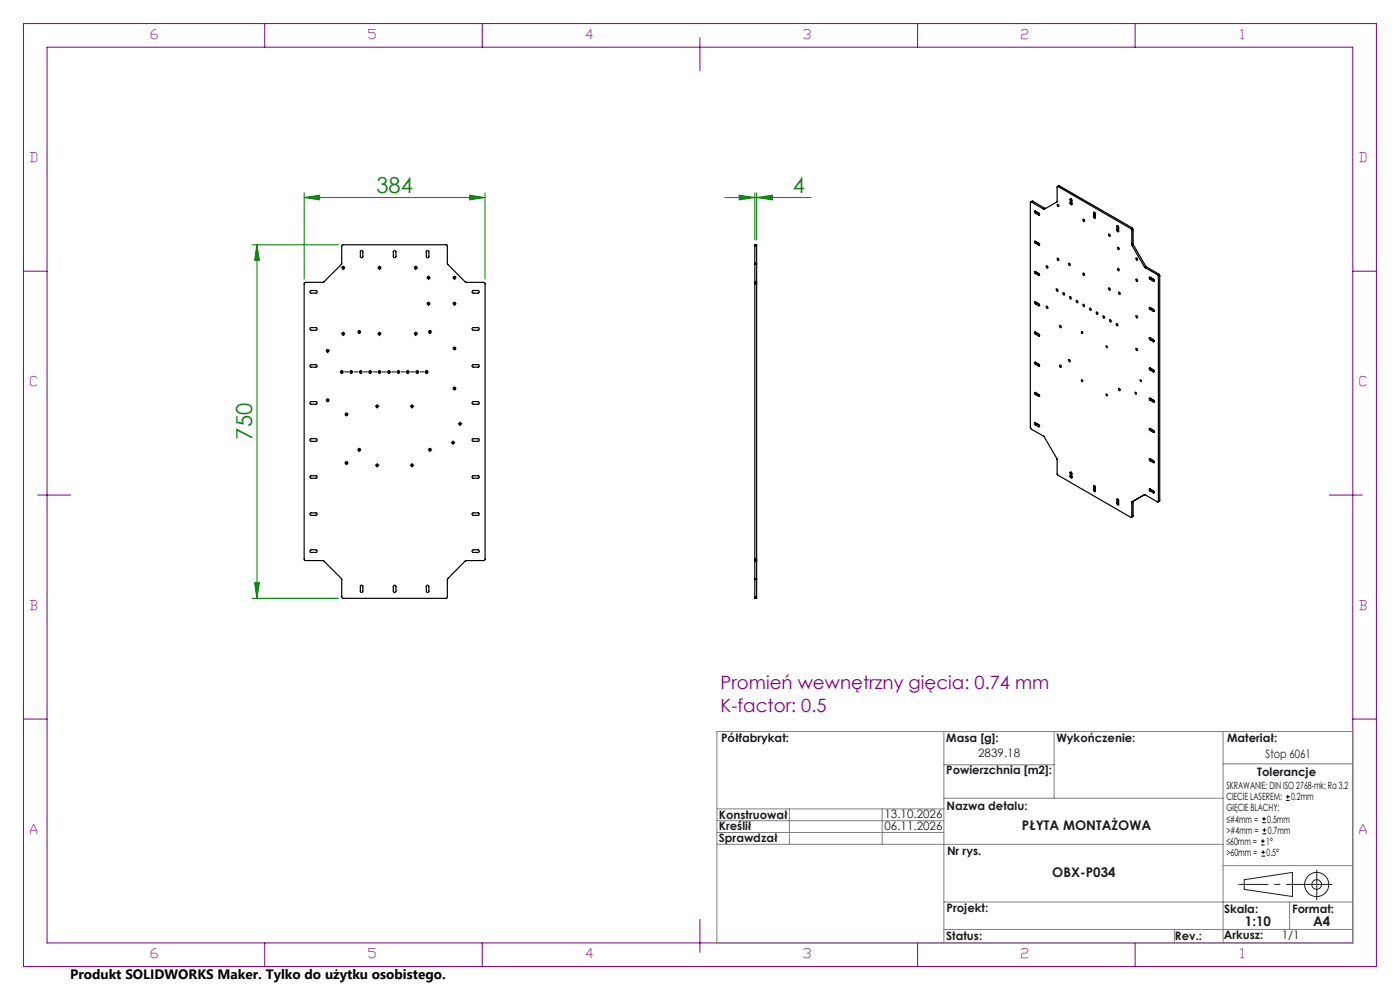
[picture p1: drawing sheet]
<svg xmlns="http://www.w3.org/2000/svg" width="297mm" height="210mm" viewBox="0 0 297 210" stroke-linecap="round" stroke-linejoin="round" font-family="sans-serif">
<g fill="none" stroke="#000" stroke-width=".25">
<path d="M224.5 39.6h-.2l-.1 3.2-2.8 1.6M224.5 39.6l15.4 8.9M224.8 39.4l-.5 .2M224.8 39.4l-.3 .2M224.8 39.4l15.4 8.9M64.6 60l4-.1 3.9-3.9v-3.8l.2-.3h22l.2 .2 .1 4 3.7 3.7 4 .1 .2 .1v58.7l-.2 .2h-3.9l-3.8 3.8-.1 4-.2 .2h-21.9l-.3-.3v-3.8l-3.9-3.9h-3.9l-.2-.2zM76.4 53.3l.3-.2 .3 .2v1.1a.27 .27 0 0 1-.3 .3 .27 .27 0 0 1-.3-.3zM83.5 53.2l.2-.1 .3 .2v1.1a.28 .28 0 0 1-.3 .3 .28 .28 0 0 1-.3-.3zM90.5 53.3l.2-.2 .2 .2 .1 1.1a.27 .27 0 0 1-.3 .3 .27 .27 0 0 1-.2-.3zM160.1 59.9v.3M160.1 59.8v.1M160.1 55.9v.2"/>
<path d="M160.1 52.2v-.3h.4v.3M160.1 59.9h.4M160.1 52.2v3.7M160.1 56.1v3.7M160.1 59.8h.4M160.1 56.1h.4M160.1 55.9h.4M160.1 52.2h.4M160.5 59.9v.3M160.5 59.8v.1M160.5 55.9v.2M160.5 52.2v3.7"/>
<path d="M160.5 56.1v3.7M218.8 42.9h-.2v47.8l.2 .3 2.7 1.6 2.7 4.7 .1 3.3 .1 .2 15.5 8.9 .2-.1M218.8 42.9l2.6 1.5M219.1 42.7l-.4 .2M219.1 42.7l-.3 .2M219.1 42.7l2.6 1.5M219.6 58l-.1-.4 1 .5 .1 .2-.3 .1M219.6 51.6l-.1-.2v-.3l1 .5 .1 .3-.3 .1M219.6 45.2l-.1-.5 1 .5 .1 .3-.3 .1M219.6 58l.7 .4M219.6 51.6l.7 .4M219.6 45.2l.7 .4"/>
<path d="M219.7 44.8l.2 .2M219.7 51.2l.2 .3M219.7 57.6l.2 .3M219.9 45l-.3 .2M219.9 45l.6 .4M219.9 51.5l-.3 .1M219.9 51.5l.6 .3M219.9 57.9l-.3 .1M219.9 57.9l.6 .3M220.6 45.5l-.3 .1M220.6 51.9l-.3 .1M220.6 58.3l-.3 .1"/>
<path d="M221.7 44.2h.1M221.7 44.2l-.3 .2M221.9 56.4h.1a.23 .23 0 0 1 .3 .1 .23 .23 0 0 1-.2 .3zM224.3 54.8l.3 .2-.1 .3-.2-.3zM224.3 43.3l.3 .2-.1 .3-.2-.2zM226.7 55.9a.27 .27 0 0 1 .3 .1 .27 .27 0 0 1-.1 .3l-.2-.1zM227 42.3a.22 .22 0 0 1 .3-.1 .22 .22 0 0 1 .1 .3v.9l-.2 .1-.2-.4M227 42.3v.8M227.2 42.2l-.2 .1M227.3 43l.1 .2M227.3 43l-.3 .1M227.3 42.3v.7"/>
<path d="M229.8 57.9l.2 .1v.4l-.2-.2zM229.8 46.5l.2 .1v.3a.3 .3 0 0 1-.2-.1 .3 .3 0 0 1 0-.3zM232 45.1l.2-.1 .2 .4v.8a.23 .23 0 0 1-.3 .1 .23 .23 0 0 1-.1-.3M232 45.1v.9M232.2 45l-.2 .1M232.3 45.8l.1 .3M232.3 45.8l-.3 .2M232.3 45.1v.7M235.2 49.6a.24 .24 0 0 1 .4 .2 .24 .24 0 0 1-.3 .3l-.1-.2zM236.9 48l.1-.1 .3 .2v1l-.2 .1-.2-.4M236.9 48v.8M237.1 57a.23 .23 0 0 1 .3 .1 .23 .23 0 0 1-.2 .3z"/>
<path d="M237.1 52.4h.1a.26 .26 0 0 1 .2 .3 .26 .26 0 0 1-.1 .2zM237.1 47.9l-.2 .1M237.2 48.7l.1 .2M237.2 48.7l-.3 .1M237.2 48v.7M239.9 48.5l.2 .4M240.1 51.8v.3M240.1 48.9v2.9M240.1 52.1l2.7 4.5M240.2 48.3l.2 .4M240.2 48.3l-.3 .2M240.4 51.7v.2"/>
<path d="M240.4 48.7l-.3 .2M240.4 51.7l-.3 .1M240.4 48.7v3M240.4 51.9l-.3 .2M240.4 51.9l2.7 4.6M241 54.7l.3 .1-.1 .4-.2-.2zM241 59.2l.3 .1v.3a.28 .28 0 0 1-.3-.1 .28 .28 0 0 1 0-.3zM242.8 56.6l.1 .2M242.9 56.8l2.6 1.5M243.1 56.5l.1 .1M243.1 56.5l-.3 .1M243.2 56.6l-.3 .2"/>
<path d="M243.2 56.6l2.6 1.5M244 59.3l-.2-.4v-.1l1 .5 .1 .3h-.2M244 59.3l.7 .3M244.1 58.9l.2 .2M244.3 59.1l-.3 .2M244.3 59.1l.6 .3M244.9 59.5l-.2 .1M245.5 58.3l.2 .4M245.7 58.7v47.7M245.8 58.1l.2 .4M245.8 58.1l-.3 .2M246 58.5l-.3 .2"/>
<path d="M246 58.5v47.7M65.8 77.5l.1-.1h1.1a.27 .27 0 0 1 .3 .2 .27 .27 0 0 1-.3 .3h-1.1zM65.8 69.6l1.2-.1a.28 .28 0 0 1 .3 .3 .28 .28 0 0 1-.3 .3l-1.1-.1-.2-.2zM65.8 61.7l1.2-.1a.28 .28 0 0 1 .3 .3 .28 .28 0 0 1-.3 .3h-1.1l-.2-.3zM100.2 77.5l.1-.1h1.1a.27 .27 0 0 1 .3 .2 .27 .27 0 0 1-.3 .3h-1.1zM100.2 69.6l1.2-.1a.28 .28 0 0 1 .3 .3 .28 .28 0 0 1-.3 .3l-1.1-.1-.2-.2zM100.2 61.7l1.2-.1a.28 .28 0 0 1 .3 .3 .28 .28 0 0 1-.3 .3h-1.1l-.2-.3zM160.1 60.2h.4M160.1 60.2v58.4M160.5 60.2v58.4M219.6 64.4a.23 .23 0 0 1-.2-.2 .23 .23 0 0 1 .2-.2l.9 .5 .1 .3-.3 .1M219.6 77.3a.23 .23 0 0 1-.2-.2 .23 .23 0 0 1 .2-.3l.9 .5 .1 .3-.3 .1"/>
<path d="M219.6 70.9a.23 .23 0 0 1-.2-.3 .23 .23 0 0 1 .2-.2l.9 .5 .1 .2-.3 .2M219.6 64.4l.7 .5M219.6 77.3l.7 .4M219.6 70.9l.7 .4M219.7 64.1l.2 .2M219.7 70.5l.2 .2M219.7 76.9l.2 .2M219.9 64.3l-.3 .1M219.9 64.3l.6 .3M219.9 70.7l-.3 .2M219.9 70.7l.6 .3M219.9 77.1l-.3 .2"/>
<path d="M219.9 77.1l.6 .4M220.6 64.8l-.3 .1M220.6 71.1l-.3 .2M220.6 77.6l-.3 .1M221.9 65h.1a.23 .23 0 0 1 .3 .1 .23 .23 0 0 1-.2 .3zM224.1 61.3a.29 .29 0 0 1 .3 .1 .29 .29 0 0 1-.1 .4l-.2-.2zM224.8 77.5a.24 .24 0 0 1 .3 .1 .24 .24 0 0 1-.1 .3zM224.8 69l.3 .1v.4a.28 .28 0 0 1-.3-.1 .28 .28 0 0 1 0-.4zM225.5 62.2a.25 .25 0 0 1 .3 0 .25 .25 0 0 1-.1 .4zM226.7 76.3l.3 .1v.3l-.3-.1zM226.9 62.9a.25 .25 0 0 1 .3 .2 .25 .25 0 0 1-.1 .3zM228.4 63.7h.1a.25 .25 0 0 1 .2 .2 .25 .25 0 0 1-.2 .3l-.2-.3z"/>
<path d="M229.4 70.4l.2-.1a.2 .2 0 0 1 .1 .2 .2 .2 0 0 1-.1 .2zM229.8 64.5l.2 .2v.3a.3 .3 0 0 1-.2-.1 .3 .3 0 0 1 0-.4zM231.2 65.4l.3 .3a.25 .25 0 0 1-.3 0 .25 .25 0 0 1 0-.3zM232.6 66.2a.24 .24 0 0 1 .3 .1 .24 .24 0 0 1-.2 .3l-.1-.2zM234 67a.27 .27 0 0 1 .3 .2 .27 .27 0 0 1-.1 .3l-.2-.3zM235.2 61.1a.24 .24 0 0 1 .4 .1 .24 .24 0 0 1-.3 .3l-.1-.2zM236.8 68.6a.24 .24 0 0 1 .3 .2 .24 .24 0 0 1-.1 .3zM237.3 62h.1a.23 .23 0 0 1 .3 .2 .23 .23 0 0 1-.2 .2zM241 73.9l.3 .1-.1 .4-.2-.2zM241 66.9l.3 .2v.3l-.3-.1zM244 72.1l-.2-.4v-.1l.9 .4a.23 .23 0 0 1 .2 .3 .23 .23 0 0 1-.2 .2M244 78.5l-.2-.3v-.2l.9 .4a.23 .23 0 0 1 .2 .3 .23 .23 0 0 1-.2 .2"/>
<path d="M244 65.6l-.2-.3v-.1l.9 .4a.23 .23 0 0 1 .2 .2 .23 .23 0 0 1-.2 .3M244 72.1l.7 .4M244 78.5l.7 .4M244 65.6l.7 .5M244.1 65.3l.2 .2M244.1 71.7l.2 .2M244.1 78.1l.2 .2M244.3 65.5l-.3 .1M244.3 65.5l.6 .4M244.3 71.9l-.3 .2M244.3 71.9l.6 .3M244.3 78.3l-.3 .2"/>
<path d="M244.3 78.3l.6 .4M244.9 66l-.2 .1M244.9 72.4l-.2 .1M244.9 78.8l-.2 .1M65.8 85.4l.2-.2h1a.28 .28 0 0 1 .3 .3 .28 .28 0 0 1-.3 .3h-1l-.2-.2zM65.8 93.1h1.2a.28 .28 0 0 1 .3 .2 .28 .28 0 0 1-.3 .3h-1.1l-.2-.3zM100.2 93.1h1.2a.28 .28 0 0 1 .3 .2 .28 .28 0 0 1-.3 .3h-1.1l-.2-.3zM100.3 85.2h1.1a.28 .28 0 0 1 .3 .3 .28 .28 0 0 1-.3 .3l-1.1-.1-.2-.2zM219.6 90.1l-.1-.5 1 .5 .1 .3-.3 .1M219.6 83.7a.23 .23 0 0 1-.2-.2 .23 .23 0 0 1 .2-.3l.7 .5a.21 .21 0 0 1 .3 .2 .21 .21 0 0 1-.3 .2M219.6 90.1l.7 .4M219.6 83.7l.7 .4"/>
<path d="M219.7 83.3l.2 .2M219.7 89.7l.2 .2M219.9 83.5l-.3 .2M219.9 83.5l.6 .4M219.9 89.9l-.3 .2M219.9 89.9l.6 .4M220.6 84l-.3 .1M220.6 90.4l-.3 .1M229.4 80.5l.3 .2-.1 .3-.2-.3zM234.6 83.6h.2l.1 .4zM237.3 82.4a.23 .23 0 0 1 .3 .1 .23 .23 0 0 1-.1 .4zM241.9 80.5l.2 .2-.1 .3z"/>
<path d="M244 84.9l-.2-.5 .9 .5a.23 .23 0 0 1 .2 .2 .23 .23 0 0 1-.2 .2M244 91.3l-.2-.3 .1-.2 .9 .5 .1 .4h-.2M244 97.7l-.2-.3 .1-.1 .9 .4 .1 .4h-.2M244 84.9l.7 .4M244 91.3l.7 .4M244 97.7l.7 .4M244.1 84.5l.2 .2M244.1 90.9l.2 .2M244.1 97.4l.2 .2M244.3 84.7l-.3 .2M244.3 84.7l.6 .4M244.3 91.1l-.3 .2"/>
<path d="M244.3 91.1l.6 .4M244.3 97.6l-.3 .1M244.3 97.6l.6 .3M244.9 85.2l-.2 .1M244.9 91.6l-.2 .1M244.9 98l-.2 .1M65.8 116.8l.2-.2h1a.28 .28 0 0 1 .3 .3 .28 .28 0 0 1-.3 .3h-1l-.2-.2zM65.8 108.9l.1-.1h1.1a.27 .27 0 0 1 .3 .3 .27 .27 0 0 1-.3 .2h-1.1zM65.8 101l1.2-.1a.27 .27 0 0 1 .3 .3 .27 .27 0 0 1-.3 .3h-1.1l-.2-.3zM100.2 116.8l.2-.2h1a.28 .28 0 0 1 .3 .3 .28 .28 0 0 1-.3 .3h-1l-.2-.2zM100.2 108.9l.1-.1h1.1a.27 .27 0 0 1 .3 .3 .27 .27 0 0 1-.3 .2h-1.1zM100.3 100.9h1.1a.27 .27 0 0 1 .3 .3 .27 .27 0 0 1-.3 .3h-1.1l-.2-.3z"/>
<path d="M160.1 118.6v.3M160.1 118.9v.1M160.1 118.9h.4M160.1 118.6h.4M160.1 119v3.7M160.1 119h.4M160.5 118.6v.3M160.5 118.9v.1M160.5 119v3.7M227 100.3a.23 .23 0 0 1 .3-.1 .23 .23 0 0 1 .1 .3v1l-.4-.4M227 100.3v.8M227.2 100.1l-.2 .2"/>
<path d="M227.3 100.9l.1 .3M227.3 100.2v.7M227.3 100.9l-.3 .2M232 103.1l.2-.1 .1 .1 .1 1.1a.22 .22 0 0 1-.3 0 .22 .22 0 0 1-.1-.2M232 103.1v.9M232.2 103l-.2 .1M232.3 103.8l.1 .2M232.3 103.1v.7M232.3 103.8l-.3 .2M236.9 106l.2-.1 .2 .2v1h-.2l-.2-.3M236.9 106v.8M237.1 105.9l-.2 .1"/>
<path d="M237.2 106.6l.1 .3M237.2 105.9v.7M237.2 106.6l-.3 .2M240.1 106.6v3M240.1 106.5v.1M240.4 109.5l-.4 .2M240.4 106.4v3.1M240.4 106.4l-.3 .2M240.4 109.5l-.3 .1M240.4 106.3v.1M240.4 106.3l-.3 .2M242.8 104.9l2.8 1.6 .1-.1"/>
<path d="M242.8 104.9l-2.7 1.6M242.8 104.9l-2.4 1.4M244 104.2l-.2-.4 .1-.1 .9 .5 .1 .3-.2 .1M244 104.2l.7 .4M244.1 103.8l.2 .2M244.3 104l-.3 .2M244.3 104l.6 .3M244.9 104.4l-.2 .2M246 106.2l-.3 .3M246 106.2l-.3 .2M76.5 124.2l.3-.1 .2 .2v1.1a.27 .27 0 0 1-.3 .3 .27 .27 0 0 1-.3-.3zM83.5 124.2l.3-.1 .2 .2v1.1a.28 .28 0 0 1-.3 .3 .28 .28 0 0 1-.3-.3z"/>
<path d="M90.5 124.2h.4l.1 1.2a.27 .27 0 0 1-.3 .3 .27 .27 0 0 1-.2-.3zM160.1 122.7v.2M160.1 126.6v.3h.4v-.3M160.1 122.9v3.7M160.1 122.7h.4M160.1 122.9h.4M160.1 126.6h.4M160.5 122.7v.2M160.5 122.9v3.7"/>
<circle cx="72.8" cy="56.8" r=".27"/>
<circle cx="80.5" cy="56.8" r=".28"/>
<circle cx="88.2" cy="56.8" r=".28"/>
<circle cx="90.9" cy="58.9" r=".27"/>
<circle cx="96.4" cy="58.9" r=".27"/>
<circle cx="69.5" cy="74.4" r=".27"/>
<circle cx="72.5" cy="78.9" r=".28"/>
<circle cx="72.8" cy="70.8" r=".27"/>
<circle cx="74.5" cy="78.9" r=".28"/>
<circle cx="76.2" cy="70.4" r=".28"/>
<circle cx="76.5" cy="78.9" r=".27"/>
<circle cx="78.5" cy="78.9" r=".28"/>
<circle cx="80.5" cy="78.9" r=".28"/>
<circle cx="80.5" cy="70.8" r=".28"/>
<circle cx="82.5" cy="78.9" r=".27"/>
<circle cx="84.5" cy="78.9" r=".28"/>
<circle cx="86.5" cy="78.9" r=".28"/>
<circle cx="88.2" cy="70.8" r=".28"/>
<circle cx="88.5" cy="78.9" r=".27"/>
<circle cx="90.5" cy="78.9" r=".28"/>
<circle cx="90.9" cy="64.4" r=".27"/>
<circle cx="91.2" cy="70.4" r=".28"/>
<circle cx="96.4" cy="64.4" r=".27"/>
<circle cx="96.4" cy="73.9" r=".27"/>
<circle cx="234.7" cy="73.5" r=".18"/>
<circle cx="235.5" cy="68" r=".23"/>
<circle cx="69.5" cy="84.9" r=".28"/>
<circle cx="73.5" cy="87.9" r=".27"/>
<circle cx="73.5" cy="98.2" r=".27"/>
<circle cx="76.2" cy="95.4" r=".27"/>
<circle cx="80" cy="98.7" r=".23"/>
<circle cx="80" cy="86.2" r=".23"/>
<circle cx="87.4" cy="98.7" r=".23"/>
<circle cx="87.4" cy="86.2" r=".23"/>
<circle cx="91.2" cy="95.4" r=".27"/>
<circle cx="96.1" cy="93.9" r=".21"/>
<circle cx="96.4" cy="82.4" r=".27"/>
<circle cx="97.6" cy="89.9" r=".23"/>
<circle cx="240.9" cy="83.4" r=".19"/>
</g>
<path d="M64.5 41.9l3.3-.5v1zM64.5 40.9v18.3M64.5 41.9h38.4M102.9 40.9v18.3" fill="none" stroke="#008000" stroke-width=".21"/>
<g fill="none" stroke="#191924" stroke-width=".21">
<path d="M263.9 186.6l10.3-1.5v5.1l-10.3-1.5z"/>
<circle cx="279.3" cy="187.6" r="1.03"/>
<circle cx="279.3" cy="187.6" r="2.57"/>
</g>
<path d="M279.3 187.6h-16.7" fill="none" stroke="#191924" stroke-width=".21" stroke-dasharray="6.3 1.3 1.3 1.3" stroke-dashoffset="-.1" stroke-linecap="butt"/>
<path d="M279.3 187.6h3.3M279.3 187.6v3.3M279.3 187.6v-3.1" fill="none" stroke="#191924" stroke-width=".21" stroke-dasharray="6.3 1.3 1.3 1.3" stroke-linecap="butt"/>
<g fill="none" stroke="#800080" stroke-width=".21">
<path d="M5 5h287v200h-287zM10 10h277v190h-277zM56.2 5v5M102.3 5v5M148.5 8v7M194.7 5v5M240.8 5v5M5 57.5h5M287 57.5h5M8 105h7M282 105h7M5 152.5h5"/>
<path d="M287 152.5h5M148.5 195v7M56.2 200v5M102.3 200v5M194.7 200v5M240.8 200v5"/>
</g>
<g fill="none" stroke="#808080" stroke-width=".21">
<path d="M152.1 155.2h134.9v44.8h-134.9zM200.2 155.2v44.8M223.6 155.2v14.1M259.5 155.2v44.8M152.1 176.6h48.1M152.1 174.1h48.1M152.1 171.6h48.1M152.1 179.1h107.4M167.5 171.6v7.5M187.1 171.6v7.5M200.2 169.3h59.3M200.2 162.2h23.4"/>
<path d="M259.5 162h27.5M200.2 197.2h86.8M200.2 191.3h86.8M249.1 197.2v2.8M259.5 183.6h27.5M273.6 191.3v5.9"/>
</g>
<path d="M64.5 41.9l3.3-.5v1z" fill="#008000"/>
<path d="M99.6 41.4l3.3 .5-3.3 .5z" fill="none" stroke="#008000" stroke-width=".21"/>
<path d="M99.6 41.4l3.3 .5-3.3 .5z" fill="#008000"/>
<path d="M53.5 51.9h18.3M54.5 51.9l.5 3.3h-1zM54.5 51.9v75M53.5 126.9h18.3" fill="none" stroke="#008000" stroke-width=".21"/>
<path d="M54.5 51.9l.5 3.3h-1z" fill="#008000"/>
<path d="M54 123.6h1l-.5 3.3z" fill="none" stroke="#008000" stroke-width=".21"/>
<path d="M54 123.6h1l-.5 3.3z" fill="#008000"/>
<path d="M153.8 41.9h18.2M156.8 41.4l3.3 .5-3.3 .5zM160.1 40.9v10M160.5 40.9v10" fill="none" stroke="#008000" stroke-width=".21"/>
<g fill="none" stroke="#000" stroke-width=".21" stroke-dasharray="15.2 1.3 1.3 1.3" stroke-linecap="butt">
<path d="M72.8 56.8v-.3M72.8 56.8h-.2M72.8 56.8v.2M72.8 56.8h.3M72.8 56.3v-.1M73.3 56.8h.1M80.5 56.8v-.3M80.5 56.8h-.2M80.5 56.8v.2M80.5 56.8h.3M80.5 56.3v-.1M81 56.8h.1"/>
<path d="M88.2 56.8v-.3M88.2 56.8h-.2M88.2 56.8v.2M88.2 56.8h.3M88.2 56.3v-.1M88.7 56.8h.1M90.9 58.9v-.3M90.9 58.9h-.2M90.9 58.9v.2M90.9 58.9h.3M91.4 58.9h.1M96.4 58.9v-.3"/>
<path d="M96.4 58.9h-.2M96.4 58.9v.2M96.4 58.9h.3M96.9 58.9h.1M69.5 74.4v-.3M69.5 74.4h-.2M69.5 74.4v.2M69.5 74.4h.3M70 74.4h.1M72.5 78.9v-.3M72.5 78.9h-.2M72.5 78.9v.2"/>
<path d="M72.5 78.9h.3M72.8 70.8v-.3M72.8 70.8h-.2M72.8 70.8v.2M72.8 70.8h.3M72.8 70.3v-.1M73 78.9h1M73.3 70.8h.1M74.5 78.9v-.3M74.5 78.9h-.2M74.5 78.9v.2M74.5 78.9h.3"/>
<path d="M75 78.9h1M76.2 70.4v-.3M76.2 70.4h-.2M76.2 70.4v.2M76.2 70.4h.3M76.5 78.9v-.3M76.5 78.9h-.2M76.5 78.9v.2M76.5 78.9h.3M76.7 70.4h.1M77 78.9h1M78.5 78.9v-.3"/>
<path d="M78.5 78.9h-.2M78.5 78.9v.2M78.5 78.9h.3M79 78.9h1M80.5 70.8v-.3M80.5 70.8h-.2M80.5 70.8v.2M80.5 70.8h.3M80.5 70.3v-.1M80.5 78.9v-.3M80.5 78.9h-.2M80.5 78.9v.2"/>
<path d="M80.5 78.9h.3M81 70.8h.1M81 78.9h1M82.5 78.9v-.3M82.5 78.9h-.2M82.5 78.9v.2M82.5 78.9h.3M83 78.9h1M84.5 78.9v-.3M84.5 78.9h-.2M84.5 78.9v.2M84.5 78.9h.3"/>
<path d="M85 78.9h1M86.5 78.9v-.3M86.5 78.9h-.2M86.5 78.9v.2M86.5 78.9h.3M87 78.9h1M88.2 70.8v-.3M88.2 70.8h-.2M88.2 70.8v.2M88.2 70.8h.3M88.2 70.3v-.1M88.5 78.9v-.3"/>
<path d="M88.5 78.9h-.2M88.5 78.9v.2M88.5 78.9h.3M88.7 70.8h.1M89 78.9h1M90.5 78.9v-.3M90.5 78.9h-.2M90.5 78.9v.2M90.5 78.9h.3M90.9 64.4v-.3M90.9 64.4h-.2M90.9 64.4v.2"/>
<path d="M90.9 64.4h.3M91 78.9h.1M91.2 70.4v-.3M91.2 70.4h-.2M91.2 70.4v.2M91.2 70.4h.3M91.4 64.4h.1M91.7 70.4h.1M96.4 64.4v-.3M96.4 64.4h-.2M96.4 64.4v.2M96.4 64.4h.3"/>
<path d="M96.4 73.9v-.3M96.4 73.9h-.2M96.4 73.9v.2M96.4 73.9h.3M96.9 64.4h.1M96.9 73.9h.1M69.5 84.9v-.3M69.5 84.9h-.2M69.5 84.9v.2M69.5 84.9h.3M70 84.9h.1M73.5 98.2v-.3"/>
<path d="M73.5 98.2h-.2M73.5 98.2v.2M73.5 98.2h.3M73.5 87.9v-.3M73.5 87.9h-.2M73.5 87.9v.2M73.5 87.9h.3M74 98.2h.1M74 87.9h.1M76.2 95.4v-.3M76.2 95.4h-.2M76.2 95.4v.2"/>
<path d="M76.2 95.4h.3M76.7 95.4h.1M79.8 86.2h-.2M79.8 98.7h-.2M80 86.2v-.3M80 86.2h-.2M80 86.2v.2M80 86.2h.3M80 85.9v-.2M80 86.4v.3M80 98.7v-.3M80 98.7h-.2"/>
<path d="M80 98.7v.2M80 98.7h.3M80 98.4v-.2M80 98.9v.3M80.3 86.2h.2M80.3 98.7h.2M87.2 98.7h-.2M87.2 86.2h-.2M87.4 98.7v-.3M87.4 98.7h-.2M87.4 98.7v.2M87.4 98.7h.3"/>
<path d="M87.4 98.4v-.2M87.4 98.9v.3M87.4 86.2v-.3M87.4 86.2h-.2M87.4 86.2v.2M87.4 86.2h.3M87.4 85.9v-.2M87.4 86.4v.3M87.7 98.7h.2M87.7 86.2h.2M91.2 95.4v-.3M91.2 95.4h-.2"/>
<path d="M91.2 95.4v.2M91.2 95.4h.3M91.7 95.4h.1M95.9 93.9h-.2M96.1 93.9v-.3M96.1 93.9h-.2M96.1 93.9v.2M96.1 93.9h.3M96.1 93.6v-.2M96.1 94.1v.3M96.4 93.9h.2M96.4 82.4v-.3"/>
<path d="M96.4 82.4h-.2M96.4 82.4v.2M96.4 82.4h.3M96.9 82.4h.1M97.4 89.9h-.2M97.6 89.9v-.3M97.6 89.9h-.2M97.6 89.9v.2M97.6 89.9h.3M97.6 89.6v-.2M97.6 90.1v.3M97.9 89.9h.2"/>
</g>
<path d="M156.8 41.4l3.3 .5-3.3 .5z" fill="#008000"/>
<path d="M160.5 41.9l3.3-.5v1z" fill="none" stroke="#008000" stroke-width=".21"/>
<path d="M160.5 41.9l3.3-.5v1z" fill="#008000"/>
<g fill="none" stroke="#000" stroke-width=".21">
<path d="M267.5 179.2h.8M267.5 178.4h.8M267.8 174.5h.7M267.8 173.7h.7M267.8 176.9h.8M267.8 176.1h.8M267.9 178v.8M268.1 173.3v.8M268.2 175.7v.8M272.8 169.8h.8M272.8 169h.8M273.2 168.6v.8"/>
<path d="M267.6 181.6h.8M267.6 180.8h.8M268 180.4v.8"/>
</g>
<g font-size="4.7" fill="#008000">
<text x="79.8" y="40.9">384</text>
<text x="168.2" y="40.9">4</text>
<text x="53.5" y="93.3" transform="rotate(-90 53.5 93.3)">750</text>
</g>
<g font-size="3.9" fill="#800080">
<text x="152.9" y="146.1">Promień wewnętrzny gięcia: 0.74 mm</text>
<text x="152.9" y="151">K-factor: 0.5</text>
</g>
<text font-size="2.9" x="14.9" y="207.6">Produkt SOLIDWORKS Maker. Tylko do użytku osobistego.</text>
<g font-size="2.8" fill="#800080">
<text x="32" y="8.2">6</text>
<text x="78.2" y="8.2">5</text>
<text x="124.4" y="8.2">4</text>
<text x="170.5" y="8.2">3</text>
<text x="216.7" y="8.2">2</text>
<text x="263.2" y="8.2">1</text>
<text x="6.5" y="34.4">D</text>
<text x="288.5" y="34.4">D</text>
<text x="6.5" y="81.9">C</text>
<text x="288.5" y="81.9">C</text>
<text x="6.5" y="129.4">B</text>
<text x="288.5" y="129.4">B</text>
<text x="6.5" y="176.9">A</text>
<text x="288.5" y="176.9">A</text>
<text x="32" y="203.2">6</text>
<text x="78.2" y="203.2">5</text>
<text x="124.4" y="203.2">4</text>
<text x="170.5" y="203.2">3</text>
<text x="216.7" y="203.2">2</text>
<text x="263.2" y="203.2">1</text>
</g>
<g font-size="2.8" fill="#191924">
<text x="216.8" y="176">PŁYTA MONTAŻOWA</text>
<text x="223.2" y="186">OBX-P034</text>
<text x="264.1" y="196.5">1:10</text>
<text x="278.6" y="196.5">A4</text>
</g>
<g font-size="2.5" fill="#191924">
<text x="153" y="157.5">Półfabrykat:</text>
<text x="200.7" y="157.5">Masa [g]:</text>
<text x="207.5" y="160.6">2839.18</text>
<text x="224.1" y="157.5">Wykończenie:</text>
<text x="260.3" y="157.5">Materiał:</text>
<text x="268.5" y="160.8">Stop 6061</text>
<text x="200.7" y="164.3">Powierzchnia [m2]:</text>
<text x="266.7" y="164.5">Tolerancje</text>
<text x="152.5" y="173.6">Konstruował</text>
<text x="187.6" y="173.5">13.10.2026</text>
<text x="200.8" y="171.9">Nazwa detalu:</text>
<text x="152.5" y="176">Kreślił</text>
<text x="152.5" y="178.5">Sprawdzał</text>
<text x="187.6" y="176">06.11.2026</text>
<text x="200.9" y="181.3">Nr rys.</text>
<text x="200.8" y="193.5">Projekt:</text>
<text x="259.7" y="193.6">Skala:</text>
<text x="274.1" y="193.6">Format:</text>
<text x="200.7" y="199.3">Status:</text>
<text x="249.3" y="199.3">Rev.:</text>
<text x="259.6" y="199.2">Arkusz:</text>
<text x="271.9" y="199.2">1/1</text>
</g>
<g font-size="2.1">
<text x="260.2" y="167.4">SKRAWANIE: DIN ISO 2768-mk; Ra 3.2</text>
<text x="260.2" y="172.1">GIĘCIE BLACHY:</text>
<text x="260.2" y="169.8">CIECIE LASEREM:</text>
<text x="273.9" y="169.8">0.2mm</text>
<text x="260.2" y="174.5">≤#4mm =</text>
<text x="260.2" y="176.9">&gt;#4mm =</text>
<text x="260.2" y="179.2">≤60mm =</text>
<text x="268.6" y="179.2">1°</text>
<text x="268.9" y="174.5">0.5mm</text>
<text x="268.9" y="176.9">0.7mm</text>
<text x="260.2" y="181.6">&gt;60mm =</text>
<text x="268.7" y="181.6">0.5°</text>
</g>
</svg>
